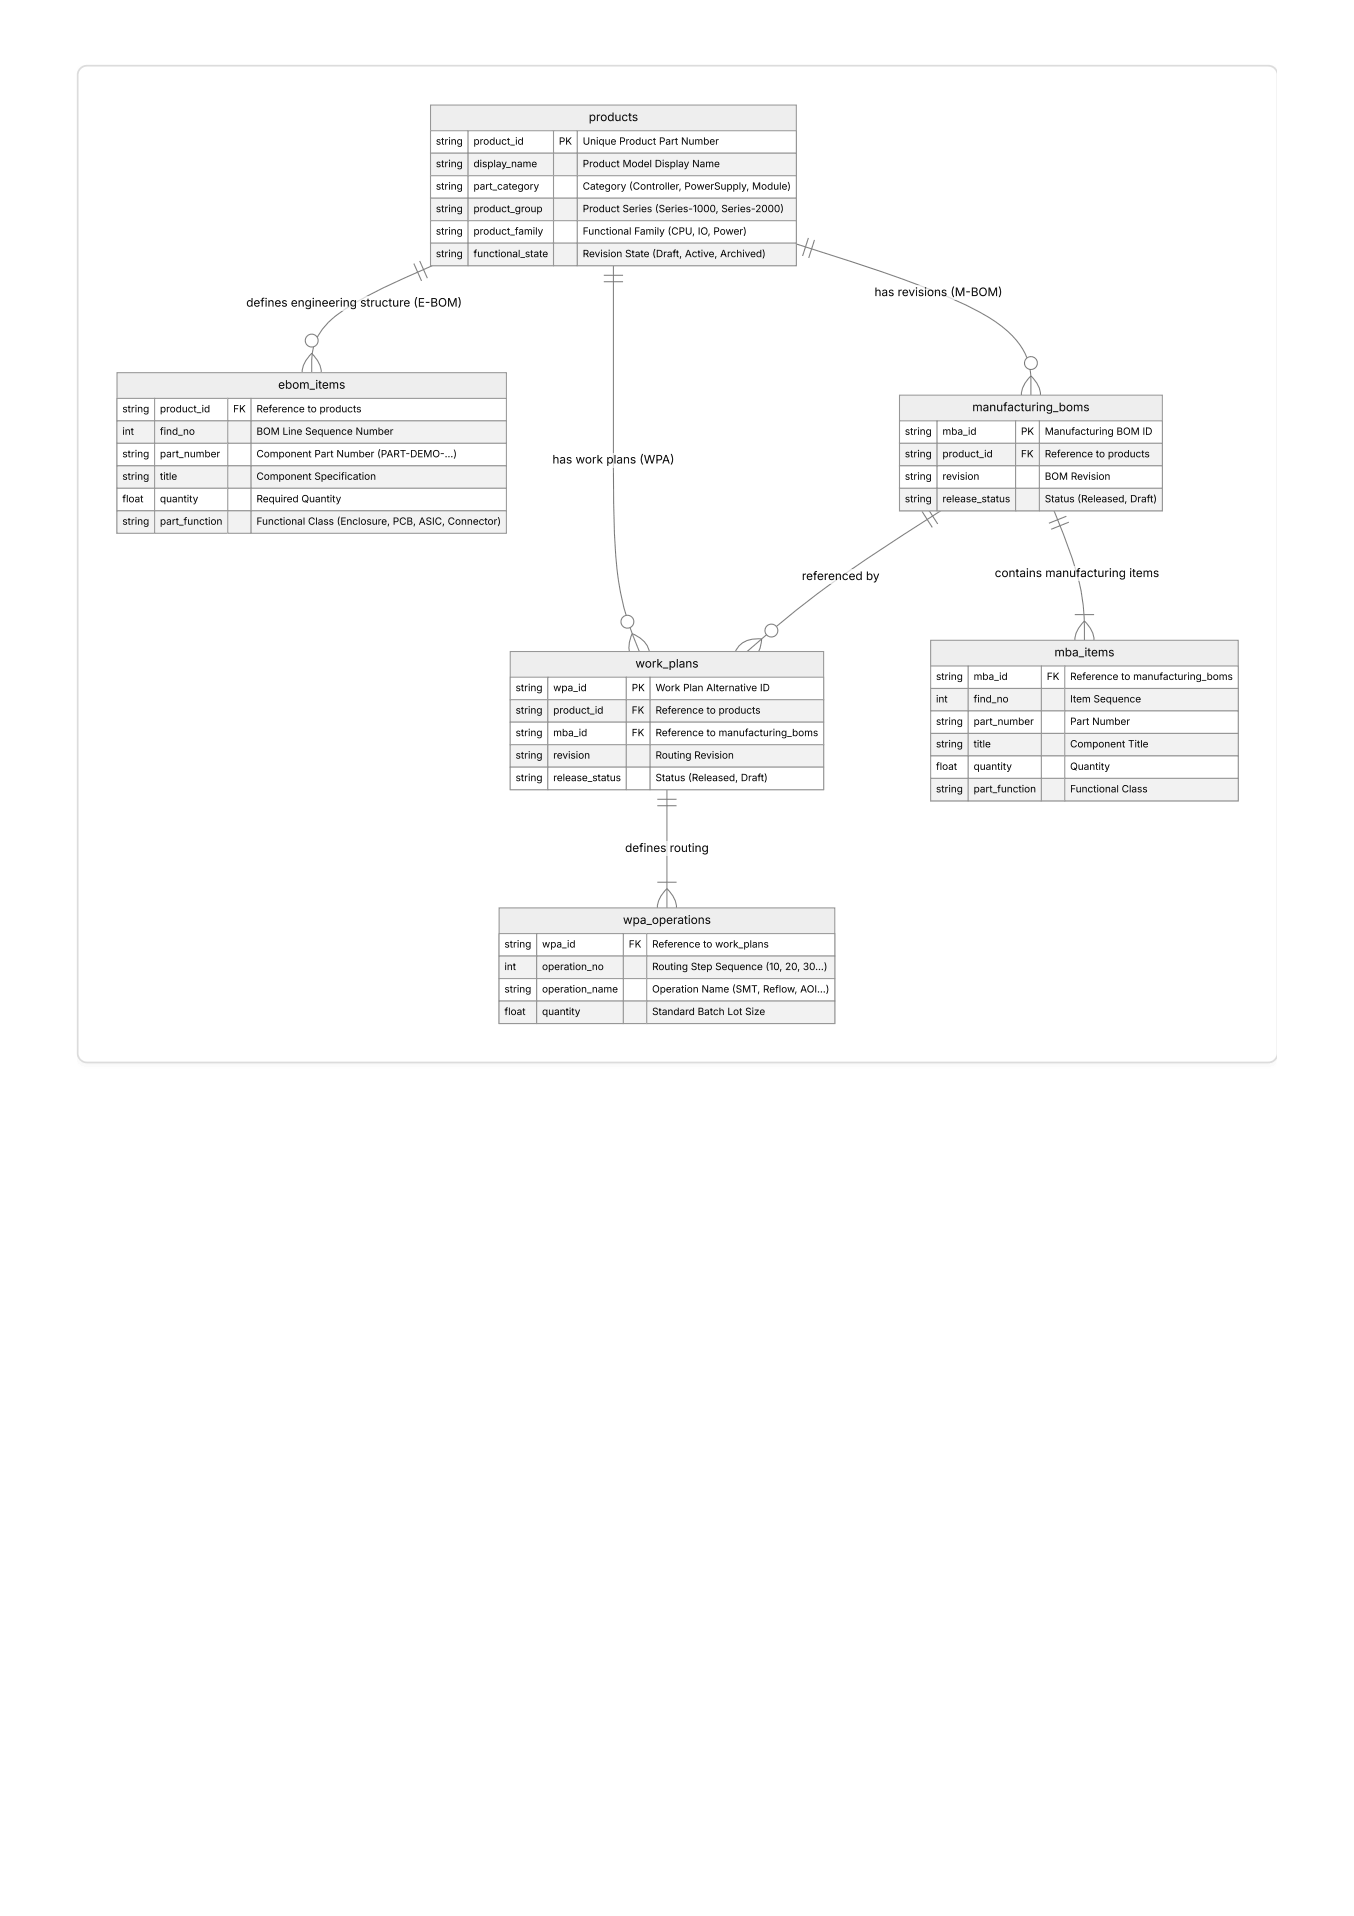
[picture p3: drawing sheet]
<svg xmlns="http://www.w3.org/2000/svg" width="210mm" height="297mm" viewBox="0 0 210 297" stroke-linecap="round" stroke-linejoin="round" font-family="sans-serif">
<path d="M198 11.2l-.6-.8-.8-.2h-183.1a1.46 1.46 0 0 0-1.5 1.4v151.6a1.46 1.46 0 0 0 1.5 1.5h183.1l.8-.2 .6-.8" fill="none" stroke="#dadce0" stroke-width=".26"/>
<path d="M64.1 40.8l1.2 2.8M65 40.4l1.3 2.8M67 41.2a93.4 93.4 0 0 0-13.8 6.9 9.7 9.7 0 0 0-4.8 6.5l-.1 3.2" fill="none" stroke="#808080" stroke-width=".17"/>
<circle cx="48.3" cy="52.8" r="1" fill="#fff"/>
<g fill="none" stroke="#808080" stroke-width=".17">
<path d="M123.4 37.8l8.6 2.8a137.3 137.3 0 0 1 19.2 7.4 18.5 18.5 0 0 1 7 5.7 9.2 9.2 0 0 1 1.6 5.6v2M125.3 36.9l-.9 2.8M126.3 37.2l-.9 2.8M48.3 54.8a3.7 3.7 0 0 1 1.1 4.6l-1.1 1.4a3.7 3.7 0 0 1-1-4.7z"/>
<circle cx="48.3" cy="52.8" r="1"/>
</g>
<circle cx="159.8" cy="56.3" r="1" fill="#fff"/>
<g fill="none" stroke="#808080" stroke-width=".17">
<path d="M93.6 42.7h3M93.6 43.7h3M95.1 41.2v19.7a389.6 389.6 0 0 0 .4 26 42.4 42.4 0 0 0 3.6 14.1M159.8 58.3a3.7 3.7 0 0 1 1 4.6l-1 1.3a3.7 3.7 0 0 1-1-4.6z"/>
<circle cx="159.8" cy="56.3" r="1"/>
</g>
<circle cx="97.3" cy="96.4" r="1" fill="#fff"/>
<g fill="none" stroke="#808080" stroke-width=".17">
<path d="M142.9 79.3l1.6 2.5M143.8 78.7l1.6 2.5M145.8 79.2a258.8 258.8 0 0 0-22.8 15.8l-7.2 6M163.4 79.2l1.3 3.3a38.7 38.7 0 0 1 3.4 14.3v2.5M98 98.2a3.7 3.7 0 0 1 2.7 4l-.5 1.6a3.7 3.7 0 0 1-2.7-4zM165.3 80l-2.7 1.1M165.7 80.9l-2.8 1.1M166.6 95.3h3M168.1 96.3a3.7 3.7 0 0 1 1 4.6l-1 1.3a3.7 3.7 0 0 1-1-4.6z"/>
<circle cx="97.3" cy="96.4" r="1"/>
</g>
<circle cx="119.6" cy="97.7" r="1" fill="#fff"/>
<g fill="none" stroke="#808080" stroke-width=".17">
<path d="M114.6 100.1a4 4 0 0 1 3.5-1.1 3.7 3.7 0 0 1-2.9 3.9h-1.7a4.6 4.6 0 0 1 1.1-2.8zM101.9 136.8h3M101.9 123.9h3M101.9 124.9h3M103.4 122.4v18.3M103.4 137.8a3.7 3.7 0 0 1 1 4.6l-1 1.3a3.7 3.7 0 0 1-1-4.6z"/>
<circle cx="119.6" cy="97.7" r="1"/>
</g>
<path d="M66.7 16.3h56.7v24.9h-56.7z" fill="#eee"/>
<path d="M66.7 16.3h56.7v24.9h-56.7z" fill="none" stroke="#999" stroke-width=".17"/>
<path d="M66.7 20.3h5.9v3.5h-5.9z" fill="#fff"/>
<path d="M66.7 20.3h5.9v3.5h-5.9z" fill="none" stroke="#999" stroke-width=".17"/>
<path d="M72.6 20.3h13.2v3.5h-13.2z" fill="#fff"/>
<path d="M72.6 20.3h13.2v3.5h-13.2z" fill="none" stroke="#999" stroke-width=".17"/>
<path d="M85.8 20.3h3.7v3.5h-3.7z" fill="#fff"/>
<path d="M85.8 20.3h3.7v3.5h-3.7z" fill="none" stroke="#999" stroke-width=".17"/>
<path d="M89.5 20.3h33.9v3.5h-33.9z" fill="#fff"/>
<path d="M89.5 20.3h33.9v3.5h-33.9z" fill="none" stroke="#999" stroke-width=".17"/>
<path d="M66.7 23.8h5.9v3.4h-5.9z" fill="#f2f2f2"/>
<path d="M66.7 23.8h5.9v3.4h-5.9z" fill="none" stroke="#999" stroke-width=".17"/>
<path d="M72.6 23.8h13.2v3.4h-13.2z" fill="#f2f2f2"/>
<path d="M72.6 23.8h13.2v3.4h-13.2z" fill="none" stroke="#999" stroke-width=".17"/>
<path d="M85.8 23.8h3.7v3.4h-3.7z" fill="#f2f2f2"/>
<path d="M85.8 23.8h3.7v3.4h-3.7z" fill="none" stroke="#999" stroke-width=".17"/>
<path d="M89.5 23.8h33.9v3.4h-33.9z" fill="#f2f2f2"/>
<path d="M89.5 23.8h33.9v3.4h-33.9z" fill="none" stroke="#999" stroke-width=".17"/>
<path d="M66.7 27.2h5.9v3.5h-5.9z" fill="#fff"/>
<path d="M66.7 27.2h5.9v3.5h-5.9z" fill="none" stroke="#999" stroke-width=".17"/>
<path d="M72.6 27.2h13.2v3.5h-13.2z" fill="#fff"/>
<path d="M72.6 27.2h13.2v3.5h-13.2z" fill="none" stroke="#999" stroke-width=".17"/>
<path d="M85.8 27.2h3.7v3.5h-3.7z" fill="#fff"/>
<path d="M85.8 27.2h3.7v3.5h-3.7z" fill="none" stroke="#999" stroke-width=".17"/>
<path d="M89.5 27.2h33.9v3.5h-33.9z" fill="#fff"/>
<path d="M89.5 27.2h33.9v3.5h-33.9z" fill="none" stroke="#999" stroke-width=".17"/>
<path d="M66.7 30.7h5.9v3.5h-5.9z" fill="#f2f2f2"/>
<path d="M66.7 30.7h5.9v3.5h-5.9z" fill="none" stroke="#999" stroke-width=".17"/>
<path d="M72.6 30.7h13.2v3.5h-13.2z" fill="#f2f2f2"/>
<path d="M72.6 30.7h13.2v3.5h-13.2z" fill="none" stroke="#999" stroke-width=".17"/>
<path d="M85.8 30.7h3.7v3.5h-3.7z" fill="#f2f2f2"/>
<path d="M85.8 30.7h3.7v3.5h-3.7z" fill="none" stroke="#999" stroke-width=".17"/>
<path d="M89.5 30.7h33.9v3.5h-33.9z" fill="#f2f2f2"/>
<path d="M89.5 30.7h33.9v3.5h-33.9z" fill="none" stroke="#999" stroke-width=".17"/>
<path d="M66.7 34.2h5.9v3.5h-5.9z" fill="#fff"/>
<path d="M66.7 34.2h5.9v3.5h-5.9z" fill="none" stroke="#999" stroke-width=".17"/>
<path d="M72.6 34.2h13.2v3.5h-13.2z" fill="#fff"/>
<path d="M72.6 34.2h13.2v3.5h-13.2z" fill="none" stroke="#999" stroke-width=".17"/>
<path d="M85.8 34.2h3.7v3.5h-3.7z" fill="#fff"/>
<path d="M85.8 34.2h3.7v3.5h-3.7z" fill="none" stroke="#999" stroke-width=".17"/>
<path d="M89.5 34.2h33.9v3.5h-33.9z" fill="#fff"/>
<path d="M89.5 34.2h33.9v3.5h-33.9z" fill="none" stroke="#999" stroke-width=".17"/>
<path d="M66.7 37.7h5.9v3.5h-5.9z" fill="#f2f2f2"/>
<path d="M66.7 37.7h5.9v3.5h-5.9z" fill="none" stroke="#999" stroke-width=".17"/>
<path d="M72.6 37.7h13.2v3.5h-13.2z" fill="#f2f2f2"/>
<path d="M72.6 37.7h13.2v3.5h-13.2z" fill="none" stroke="#999" stroke-width=".17"/>
<path d="M85.8 37.7h3.7v3.5h-3.7z" fill="#f2f2f2"/>
<path d="M85.8 37.7h3.7v3.5h-3.7z" fill="none" stroke="#999" stroke-width=".17"/>
<path d="M89.5 37.7h33.9v3.5h-33.9z" fill="#f2f2f2"/>
<path d="M89.5 37.7h33.9v3.5h-33.9z" fill="none" stroke="#999" stroke-width=".17"/>
<path d="M18.1 57.8h60.4v24.9h-60.4z" fill="#eee"/>
<path d="M18.1 57.8h60.4v24.9h-60.4z" fill="none" stroke="#999" stroke-width=".17"/>
<path d="M18.1 61.8h5.9v3.4h-5.9z" fill="#fff"/>
<path d="M18.1 61.8h5.9v3.4h-5.9z" fill="none" stroke="#999" stroke-width=".17"/>
<path d="M24 61.8h11.3v3.4h-11.3z" fill="#fff"/>
<path d="M24 61.8h11.3v3.4h-11.3z" fill="none" stroke="#999" stroke-width=".17"/>
<path d="M35.3 61.8h3.6v3.4h-3.6z" fill="#fff"/>
<path d="M35.3 61.8h3.6v3.4h-3.6z" fill="none" stroke="#999" stroke-width=".17"/>
<path d="M38.9 61.8h39.6v3.4h-39.6z" fill="#fff"/>
<path d="M38.9 61.8h39.6v3.4h-39.6z" fill="none" stroke="#999" stroke-width=".17"/>
<path d="M18.1 65.2h5.9v3.5h-5.9z" fill="#f2f2f2"/>
<path d="M18.1 65.2h5.9v3.5h-5.9z" fill="none" stroke="#999" stroke-width=".17"/>
<path d="M24 65.2h11.3v3.5h-11.3z" fill="#f2f2f2"/>
<path d="M24 65.2h11.3v3.5h-11.3z" fill="none" stroke="#999" stroke-width=".17"/>
<path d="M35.3 65.2h3.6v3.5h-3.6z" fill="#f2f2f2"/>
<path d="M35.3 65.2h3.6v3.5h-3.6z" fill="none" stroke="#999" stroke-width=".17"/>
<path d="M38.9 65.2h39.6v3.5h-39.6z" fill="#f2f2f2"/>
<path d="M38.9 65.2h39.6v3.5h-39.6z" fill="none" stroke="#999" stroke-width=".17"/>
<path d="M18.1 68.7h5.9v3.5h-5.9z" fill="#fff"/>
<path d="M18.1 68.7h5.9v3.5h-5.9z" fill="none" stroke="#999" stroke-width=".17"/>
<path d="M24 68.7h11.3v3.5h-11.3z" fill="#fff"/>
<path d="M24 68.7h11.3v3.5h-11.3z" fill="none" stroke="#999" stroke-width=".17"/>
<path d="M35.3 68.7h3.6v3.5h-3.6z" fill="#fff"/>
<path d="M35.3 68.7h3.6v3.5h-3.6z" fill="none" stroke="#999" stroke-width=".17"/>
<path d="M38.9 68.7h39.6v3.5h-39.6z" fill="#fff"/>
<path d="M38.9 68.7h39.6v3.5h-39.6z" fill="none" stroke="#999" stroke-width=".17"/>
<path d="M18.1 72.2h5.9v3.5h-5.9z" fill="#f2f2f2"/>
<path d="M18.1 72.2h5.9v3.5h-5.9z" fill="none" stroke="#999" stroke-width=".17"/>
<path d="M24 72.2h11.3v3.5h-11.3z" fill="#f2f2f2"/>
<path d="M24 72.2h11.3v3.5h-11.3z" fill="none" stroke="#999" stroke-width=".17"/>
<path d="M35.3 72.2h3.6v3.5h-3.6z" fill="#f2f2f2"/>
<path d="M35.3 72.2h3.6v3.5h-3.6z" fill="none" stroke="#999" stroke-width=".17"/>
<path d="M38.9 72.2h39.6v3.5h-39.6z" fill="#f2f2f2"/>
<path d="M38.9 72.2h39.6v3.5h-39.6z" fill="none" stroke="#999" stroke-width=".17"/>
<path d="M18.1 75.7h5.9v3.5h-5.9z" fill="#fff"/>
<path d="M18.1 75.7h5.9v3.5h-5.9z" fill="none" stroke="#999" stroke-width=".17"/>
<path d="M24 75.7h11.3v3.5h-11.3z" fill="#fff"/>
<path d="M24 75.7h11.3v3.5h-11.3z" fill="none" stroke="#999" stroke-width=".17"/>
<path d="M35.3 75.7h3.6v3.5h-3.6z" fill="#fff"/>
<path d="M35.3 75.7h3.6v3.5h-3.6z" fill="none" stroke="#999" stroke-width=".17"/>
<path d="M38.9 75.7h39.6v3.5h-39.6z" fill="#fff"/>
<path d="M38.9 75.7h39.6v3.5h-39.6z" fill="none" stroke="#999" stroke-width=".17"/>
<path d="M18.1 79.2h5.9v3.5h-5.9z" fill="#f2f2f2"/>
<path d="M18.1 79.2h5.9v3.5h-5.9z" fill="none" stroke="#999" stroke-width=".17"/>
<path d="M24 79.2h11.3v3.5h-11.3z" fill="#f2f2f2"/>
<path d="M24 79.2h11.3v3.5h-11.3z" fill="none" stroke="#999" stroke-width=".17"/>
<path d="M35.3 79.2h3.6v3.5h-3.6z" fill="#f2f2f2"/>
<path d="M35.3 79.2h3.6v3.5h-3.6z" fill="none" stroke="#999" stroke-width=".17"/>
<path d="M38.9 79.2h39.6v3.5h-39.6z" fill="#f2f2f2"/>
<path d="M38.9 79.2h39.6v3.5h-39.6z" fill="none" stroke="#999" stroke-width=".17"/>
<path d="M139.4 61.3h40.8v17.9h-40.8z" fill="#eee"/>
<path d="M139.4 61.3h40.8v17.9h-40.8z" fill="none" stroke="#999" stroke-width=".17"/>
<path d="M139.4 65.2h5.9v3.5h-5.9z" fill="#fff"/>
<path d="M139.4 65.2h5.9v3.5h-5.9z" fill="none" stroke="#999" stroke-width=".17"/>
<path d="M145.3 65.2h12.1v3.5h-12.1z" fill="#fff"/>
<path d="M145.3 65.2h12.1v3.5h-12.1z" fill="none" stroke="#999" stroke-width=".17"/>
<path d="M157.4 65.2h3.7v3.5h-3.7z" fill="#fff"/>
<path d="M157.4 65.2h3.7v3.5h-3.7z" fill="none" stroke="#999" stroke-width=".17"/>
<path d="M161.1 65.2h19.1v3.5h-19.1z" fill="#fff"/>
<path d="M161.1 65.2h19.1v3.5h-19.1z" fill="none" stroke="#999" stroke-width=".17"/>
<path d="M139.4 68.7h5.9v3.5h-5.9z" fill="#f2f2f2"/>
<path d="M139.4 68.7h5.9v3.5h-5.9z" fill="none" stroke="#999" stroke-width=".17"/>
<path d="M145.3 68.7h12.1v3.5h-12.1z" fill="#f2f2f2"/>
<path d="M145.3 68.7h12.1v3.5h-12.1z" fill="none" stroke="#999" stroke-width=".17"/>
<path d="M157.4 68.7h3.7v3.5h-3.7z" fill="#f2f2f2"/>
<path d="M157.4 68.7h3.7v3.5h-3.7z" fill="none" stroke="#999" stroke-width=".17"/>
<path d="M161.1 68.7h19.1v3.5h-19.1z" fill="#f2f2f2"/>
<path d="M161.1 68.7h19.1v3.5h-19.1z" fill="none" stroke="#999" stroke-width=".17"/>
<path d="M139.4 72.2h5.9v3.5h-5.9z" fill="#fff"/>
<path d="M139.4 72.2h5.9v3.5h-5.9z" fill="none" stroke="#999" stroke-width=".17"/>
<path d="M145.3 72.2h12.1v3.5h-12.1z" fill="#fff"/>
<path d="M145.3 72.2h12.1v3.5h-12.1z" fill="none" stroke="#999" stroke-width=".17"/>
<path d="M157.4 72.2h3.7v3.5h-3.7z" fill="#fff"/>
<path d="M157.4 72.2h3.7v3.5h-3.7z" fill="none" stroke="#999" stroke-width=".17"/>
<path d="M161.1 72.2h19.1v3.5h-19.1z" fill="#fff"/>
<path d="M161.1 72.2h19.1v3.5h-19.1z" fill="none" stroke="#999" stroke-width=".17"/>
<path d="M139.4 75.7h5.9v3.5h-5.9z" fill="#f2f2f2"/>
<path d="M139.4 75.7h5.9v3.5h-5.9z" fill="none" stroke="#999" stroke-width=".17"/>
<path d="M145.3 75.7h12.1v3.5h-12.1z" fill="#f2f2f2"/>
<path d="M145.3 75.7h12.1v3.5h-12.1z" fill="none" stroke="#999" stroke-width=".17"/>
<path d="M157.4 75.7h3.7v3.5h-3.7z" fill="#f2f2f2"/>
<path d="M157.4 75.7h3.7v3.5h-3.7z" fill="none" stroke="#999" stroke-width=".17"/>
<path d="M161.1 75.7h19.1v3.5h-19.1z" fill="#f2f2f2"/>
<path d="M161.1 75.7h19.1v3.5h-19.1z" fill="none" stroke="#999" stroke-width=".17"/>
<path d="M79.1 101h48.6v21.4h-48.6z" fill="#eee"/>
<path d="M79.1 101h48.6v21.4h-48.6z" fill="none" stroke="#999" stroke-width=".17"/>
<path d="M79.1 105h5.8v3.5h-5.8z" fill="#fff"/>
<path d="M79.1 105h5.8v3.5h-5.8z" fill="none" stroke="#999" stroke-width=".17"/>
<path d="M84.9 105h12.2v3.5h-12.2z" fill="#fff"/>
<path d="M84.9 105h12.2v3.5h-12.2z" fill="none" stroke="#999" stroke-width=".17"/>
<path d="M97.1 105h3.7v3.5h-3.7z" fill="#fff"/>
<path d="M97.1 105h3.7v3.5h-3.7z" fill="none" stroke="#999" stroke-width=".17"/>
<path d="M100.8 105h26.9v3.5h-26.9z" fill="#fff"/>
<path d="M100.8 105h26.9v3.5h-26.9z" fill="none" stroke="#999" stroke-width=".17"/>
<path d="M79.1 108.5h5.8v3.5h-5.8z" fill="#f2f2f2"/>
<path d="M79.1 108.5h5.8v3.5h-5.8z" fill="none" stroke="#999" stroke-width=".17"/>
<path d="M84.9 108.5h12.2v3.5h-12.2z" fill="#f2f2f2"/>
<path d="M84.9 108.5h12.2v3.5h-12.2z" fill="none" stroke="#999" stroke-width=".17"/>
<path d="M97.1 108.5h3.7v3.5h-3.7z" fill="#f2f2f2"/>
<path d="M97.1 108.5h3.7v3.5h-3.7z" fill="none" stroke="#999" stroke-width=".17"/>
<path d="M100.8 108.5h26.9v3.5h-26.9z" fill="#f2f2f2"/>
<path d="M100.8 108.5h26.9v3.5h-26.9z" fill="none" stroke="#999" stroke-width=".17"/>
<path d="M79.1 112h5.8v3.4h-5.8z" fill="#fff"/>
<path d="M79.1 112h5.8v3.4h-5.8z" fill="none" stroke="#999" stroke-width=".17"/>
<path d="M84.9 112h12.2v3.4h-12.2z" fill="#fff"/>
<path d="M84.9 112h12.2v3.4h-12.2z" fill="none" stroke="#999" stroke-width=".17"/>
<path d="M97.1 112h3.7v3.4h-3.7z" fill="#fff"/>
<path d="M97.1 112h3.7v3.4h-3.7z" fill="none" stroke="#999" stroke-width=".17"/>
<path d="M100.8 112h26.9v3.4h-26.9z" fill="#fff"/>
<path d="M100.8 112h26.9v3.4h-26.9z" fill="none" stroke="#999" stroke-width=".17"/>
<path d="M79.1 115.4h5.8v3.5h-5.8z" fill="#f2f2f2"/>
<path d="M79.1 115.4h5.8v3.5h-5.8z" fill="none" stroke="#999" stroke-width=".17"/>
<path d="M84.9 115.4h12.2v3.5h-12.2z" fill="#f2f2f2"/>
<path d="M84.9 115.4h12.2v3.5h-12.2z" fill="none" stroke="#999" stroke-width=".17"/>
<path d="M97.1 115.4h3.7v3.5h-3.7z" fill="#f2f2f2"/>
<path d="M97.1 115.4h3.7v3.5h-3.7z" fill="none" stroke="#999" stroke-width=".17"/>
<path d="M100.8 115.4h26.9v3.5h-26.9z" fill="#f2f2f2"/>
<path d="M100.8 115.4h26.9v3.5h-26.9z" fill="none" stroke="#999" stroke-width=".17"/>
<path d="M79.1 118.9h5.8v3.5h-5.8z" fill="#fff"/>
<path d="M79.1 118.9h5.8v3.5h-5.8z" fill="none" stroke="#999" stroke-width=".17"/>
<path d="M84.9 118.9h12.2v3.5h-12.2z" fill="#fff"/>
<path d="M84.9 118.9h12.2v3.5h-12.2z" fill="none" stroke="#999" stroke-width=".17"/>
<path d="M97.1 118.9h3.7v3.5h-3.7z" fill="#fff"/>
<path d="M97.1 118.9h3.7v3.5h-3.7z" fill="none" stroke="#999" stroke-width=".17"/>
<path d="M100.8 118.9h26.9v3.5h-26.9z" fill="#fff"/>
<path d="M100.8 118.9h26.9v3.5h-26.9z" fill="none" stroke="#999" stroke-width=".17"/>
<path d="M144.3 99.3h47.6v24.9h-47.6z" fill="#eee"/>
<path d="M144.3 99.3h47.6v24.9h-47.6z" fill="none" stroke="#999" stroke-width=".17"/>
<path d="M144.3 103.2h5.8v3.5h-5.8z" fill="#fff"/>
<path d="M144.3 103.2h5.8v3.5h-5.8z" fill="none" stroke="#999" stroke-width=".17"/>
<path d="M150.1 103.2h11.3v3.5h-11.3z" fill="#fff"/>
<path d="M150.1 103.2h11.3v3.5h-11.3z" fill="none" stroke="#999" stroke-width=".17"/>
<path d="M161.4 103.2h3.7v3.5h-3.7z" fill="#fff"/>
<path d="M161.4 103.2h3.7v3.5h-3.7z" fill="none" stroke="#999" stroke-width=".17"/>
<path d="M165.1 103.2h26.8v3.5h-26.8z" fill="#fff"/>
<path d="M165.1 103.2h26.8v3.5h-26.8z" fill="none" stroke="#999" stroke-width=".17"/>
<path d="M144.3 106.7h5.8v3.5h-5.8z" fill="#f2f2f2"/>
<path d="M144.3 106.7h5.8v3.5h-5.8z" fill="none" stroke="#999" stroke-width=".17"/>
<path d="M150.1 106.7h11.3v3.5h-11.3z" fill="#f2f2f2"/>
<path d="M150.1 106.7h11.3v3.5h-11.3z" fill="none" stroke="#999" stroke-width=".17"/>
<path d="M161.4 106.7h3.7v3.5h-3.7z" fill="#f2f2f2"/>
<path d="M161.4 106.7h3.7v3.5h-3.7z" fill="none" stroke="#999" stroke-width=".17"/>
<path d="M165.1 106.7h26.8v3.5h-26.8z" fill="#f2f2f2"/>
<path d="M165.1 106.7h26.8v3.5h-26.8z" fill="none" stroke="#999" stroke-width=".17"/>
<path d="M144.3 110.2h5.8v3.5h-5.8z" fill="#fff"/>
<path d="M144.3 110.2h5.8v3.5h-5.8z" fill="none" stroke="#999" stroke-width=".17"/>
<path d="M150.1 110.2h11.3v3.5h-11.3z" fill="#fff"/>
<path d="M150.1 110.2h11.3v3.5h-11.3z" fill="none" stroke="#999" stroke-width=".17"/>
<path d="M161.4 110.2h3.7v3.5h-3.7z" fill="#fff"/>
<path d="M161.4 110.2h3.7v3.5h-3.7z" fill="none" stroke="#999" stroke-width=".17"/>
<path d="M165.1 110.2h26.8v3.5h-26.8z" fill="#fff"/>
<path d="M165.1 110.2h26.8v3.5h-26.8z" fill="none" stroke="#999" stroke-width=".17"/>
<path d="M144.3 113.7h5.8v3.5h-5.8z" fill="#f2f2f2"/>
<path d="M144.3 113.7h5.8v3.5h-5.8z" fill="none" stroke="#999" stroke-width=".17"/>
<path d="M150.1 113.7h11.3v3.5h-11.3z" fill="#f2f2f2"/>
<path d="M150.1 113.7h11.3v3.5h-11.3z" fill="none" stroke="#999" stroke-width=".17"/>
<path d="M161.4 113.7h3.7v3.5h-3.7z" fill="#f2f2f2"/>
<path d="M161.4 113.7h3.7v3.5h-3.7z" fill="none" stroke="#999" stroke-width=".17"/>
<path d="M165.1 113.7h26.8v3.5h-26.8z" fill="#f2f2f2"/>
<path d="M165.1 113.7h26.8v3.5h-26.8z" fill="none" stroke="#999" stroke-width=".17"/>
<path d="M144.3 117.2h5.8v3.5h-5.8z" fill="#fff"/>
<path d="M144.3 117.2h5.8v3.5h-5.8z" fill="none" stroke="#999" stroke-width=".17"/>
<path d="M150.1 117.2h11.3v3.5h-11.3z" fill="#fff"/>
<path d="M150.1 117.2h11.3v3.5h-11.3z" fill="none" stroke="#999" stroke-width=".17"/>
<path d="M161.4 117.2h3.7v3.5h-3.7z" fill="#fff"/>
<path d="M161.4 117.2h3.7v3.5h-3.7z" fill="none" stroke="#999" stroke-width=".17"/>
<path d="M165.1 117.2h26.8v3.5h-26.8z" fill="#fff"/>
<path d="M165.1 117.2h26.8v3.5h-26.8z" fill="none" stroke="#999" stroke-width=".17"/>
<path d="M144.3 120.7h5.8v3.5h-5.8z" fill="#f2f2f2"/>
<path d="M144.3 120.7h5.8v3.5h-5.8z" fill="none" stroke="#999" stroke-width=".17"/>
<path d="M150.1 120.7h11.3v3.5h-11.3z" fill="#f2f2f2"/>
<path d="M150.1 120.7h11.3v3.5h-11.3z" fill="none" stroke="#999" stroke-width=".17"/>
<path d="M161.4 120.7h3.7v3.5h-3.7z" fill="#f2f2f2"/>
<path d="M161.4 120.7h3.7v3.5h-3.7z" fill="none" stroke="#999" stroke-width=".17"/>
<path d="M165.1 120.7h26.8v3.5h-26.8z" fill="#f2f2f2"/>
<path d="M165.1 120.7h26.8v3.5h-26.8z" fill="none" stroke="#999" stroke-width=".17"/>
<path d="M77.4 140.7h52v18h-52z" fill="#eee"/>
<path d="M77.4 140.7h52v18h-52z" fill="none" stroke="#999" stroke-width=".17"/>
<path d="M77.4 144.7h5.8v3.5h-5.8z" fill="#fff"/>
<path d="M77.4 144.7h5.8v3.5h-5.8z" fill="none" stroke="#999" stroke-width=".17"/>
<path d="M83.2 144.7h13.4v3.5h-13.4z" fill="#fff"/>
<path d="M83.2 144.7h13.4v3.5h-13.4z" fill="none" stroke="#999" stroke-width=".17"/>
<path d="M96.6 144.7h3.7v3.5h-3.7z" fill="#fff"/>
<path d="M96.6 144.7h3.7v3.5h-3.7z" fill="none" stroke="#999" stroke-width=".17"/>
<path d="M100.3 144.7h29.1v3.5h-29.1z" fill="#fff"/>
<path d="M100.3 144.7h29.1v3.5h-29.1z" fill="none" stroke="#999" stroke-width=".17"/>
<path d="M77.4 148.2h5.8v3.5h-5.8z" fill="#f2f2f2"/>
<path d="M77.4 148.2h5.8v3.5h-5.8z" fill="none" stroke="#999" stroke-width=".17"/>
<path d="M83.2 148.2h13.4v3.5h-13.4z" fill="#f2f2f2"/>
<path d="M83.2 148.2h13.4v3.5h-13.4z" fill="none" stroke="#999" stroke-width=".17"/>
<path d="M96.6 148.2h3.7v3.5h-3.7z" fill="#f2f2f2"/>
<path d="M96.6 148.2h3.7v3.5h-3.7z" fill="none" stroke="#999" stroke-width=".17"/>
<path d="M100.3 148.2h29.1v3.5h-29.1z" fill="#f2f2f2"/>
<path d="M100.3 148.2h29.1v3.5h-29.1z" fill="none" stroke="#999" stroke-width=".17"/>
<path d="M77.4 151.7h5.8v3.5h-5.8z" fill="#fff"/>
<path d="M77.4 151.7h5.8v3.5h-5.8z" fill="none" stroke="#999" stroke-width=".17"/>
<path d="M83.2 151.7h13.4v3.5h-13.4z" fill="#fff"/>
<path d="M83.2 151.7h13.4v3.5h-13.4z" fill="none" stroke="#999" stroke-width=".17"/>
<path d="M96.6 151.7h3.7v3.5h-3.7z" fill="#fff"/>
<path d="M96.6 151.7h3.7v3.5h-3.7z" fill="none" stroke="#999" stroke-width=".17"/>
<path d="M100.3 151.7h29.1v3.5h-29.1z" fill="#fff"/>
<path d="M100.3 151.7h29.1v3.5h-29.1z" fill="none" stroke="#999" stroke-width=".17"/>
<path d="M77.4 155.2h5.8v3.5h-5.8z" fill="#f2f2f2"/>
<path d="M77.4 155.2h5.8v3.5h-5.8z" fill="none" stroke="#999" stroke-width=".17"/>
<path d="M83.2 155.2h13.4v3.5h-13.4z" fill="#f2f2f2"/>
<path d="M83.2 155.2h13.4v3.5h-13.4z" fill="none" stroke="#999" stroke-width=".17"/>
<path d="M96.6 155.2h3.7v3.5h-3.7z" fill="#f2f2f2"/>
<path d="M96.6 155.2h3.7v3.5h-3.7z" fill="none" stroke="#999" stroke-width=".17"/>
<path d="M100.3 155.2h29.1v3.5h-29.1z" fill="#f2f2f2"/>
<path d="M100.3 155.2h29.1v3.5h-29.1z" fill="none" stroke="#999" stroke-width=".17"/>
<g fill="#fff">
<path d="M38.2 45.9h33.4v2.3h-33.4z"/>
<path d="M135.6 44.2h19.8v2.4h-19.8z"/>
<path d="M85.6 70.2h19v2.3h-19z"/>
<path d="M154.2 87.8h25.5v2.3h-25.5z"/>
<path d="M124.3 88.3h12v2.3h-12z"/>
<path d="M96.9 130.4h13v2.3h-13z"/>
</g>
<g font-size="1.8">
<text x="91.3" y="18.8">products</text>
<text x="38.2" y="47.5">defines engineering structure (E-BOM)</text>
<text x="135.6" y="45.9">has revisions (M-BOM)</text>
<text x="43.1" y="60.3">ebom_items</text>
<text x="150.7" y="63.7">manufacturing_boms</text>
<text x="85.6" y="71.9">has work plans (WPA)</text>
<text x="124.3" y="89.9">referenced by</text>
<text x="154.2" y="89.4">contains manufacturing items</text>
<text x="163.5" y="101.7">mba_items</text>
<text x="98.5" y="103.5">work_plans</text>
<text x="96.9" y="132.1">defines routing</text>
<text x="96.6" y="143.2">wpa_operations</text>
</g>
<g font-size="1.6">
<text x="67.6" y="22.4">string</text>
<text x="73.4" y="22.4">product_id</text>
<text x="86.6" y="22.4">PK</text>
<text x="90.3" y="22.4">Unique Product Part Number</text>
<text x="67.6" y="25.9">string</text>
<text x="67.6" y="29.4">string</text>
<text x="73.4" y="25.9">display_name</text>
<text x="73.4" y="29.4">part_category</text>
<text x="90.3" y="25.9">Product Model Display Name</text>
<text x="90.3" y="29.4">Category (Controller, PowerSupply, Module)</text>
<text x="67.6" y="32.9">string</text>
<text x="73.4" y="32.9">product_group</text>
<text x="90.3" y="32.9">Product Series (Series-1000, Series-2000)</text>
<text x="67.6" y="36.4">string</text>
<text x="67.6" y="39.9">string</text>
<text x="73.4" y="36.4">product_family</text>
<text x="73.4" y="39.9">functional_state</text>
<text x="90.3" y="36.4">Functional Family (CPU, IO, Power)</text>
<text x="90.3" y="39.9">Revision State (Draft, Active, Archived)</text>
<text x="19" y="63.9">string</text>
<text x="24.8" y="63.9">product_id</text>
<text x="36.1" y="63.9">FK</text>
<text x="39.8" y="63.9">Reference to products</text>
<text x="19" y="67.4">int</text>
<text x="19" y="70.9">string</text>
<text x="24.8" y="67.4">find_no</text>
<text x="24.8" y="70.9">part_number</text>
<text x="39.8" y="67.4">BOM Line Sequence Number</text>
<text x="39.8" y="70.9">Component Part Number (PART-DEMO-...)</text>
<text x="140.3" y="67.4">string</text>
<text x="140.3" y="70.9">string</text>
<text x="146.1" y="67.4">mba_id</text>
<text x="146.1" y="70.9">product_id</text>
<text x="158.3" y="67.4">PK</text>
<text x="158.3" y="70.9">FK</text>
<text x="162" y="67.4">Manufacturing BOM ID</text>
<text x="162" y="70.9">Reference to products</text>
<text x="19" y="74.4">string</text>
<text x="19" y="77.9">float</text>
<text x="24.8" y="74.4">title</text>
<text x="24.8" y="77.9">quantity</text>
<text x="39.8" y="74.4">Component Specification</text>
<text x="39.8" y="77.9">Required Quantity</text>
<text x="140.3" y="74.4">string</text>
<text x="140.3" y="77.9">string</text>
<text x="146.1" y="74.4">revision</text>
<text x="146.1" y="77.9">release_status</text>
<text x="162" y="74.4">BOM Revision</text>
<text x="162" y="77.9">Status (Released, Draft)</text>
<text x="19" y="81.3">string</text>
<text x="24.8" y="81.3">part_function</text>
<text x="39.8" y="81.3">Functional Class (Enclosure, PCB, ASIC, Connector)</text>
<text x="79.9" y="107.1">string</text>
<text x="85.8" y="107.1">wpa_id</text>
<text x="97.9" y="107.1">PK</text>
<text x="101.6" y="107.1">Work Plan Alternative ID</text>
<text x="145.1" y="105.4">string</text>
<text x="150.9" y="105.4">mba_id</text>
<text x="162.3" y="105.4">FK</text>
<text x="165.9" y="105.4">Reference to manufacturing_boms</text>
<text x="79.9" y="110.6">string</text>
<text x="85.8" y="110.6">product_id</text>
<text x="97.9" y="110.6">FK</text>
<text x="101.6" y="110.6">Reference to products</text>
<text x="145.1" y="108.9">int</text>
<text x="145.1" y="112.4">string</text>
<text x="150.9" y="108.9">find_no</text>
<text x="150.9" y="112.4">part_number</text>
<text x="165.9" y="108.9">Item Sequence</text>
<text x="165.9" y="112.4">Part Number</text>
<text x="79.9" y="114.1">string</text>
<text x="79.9" y="117.6">string</text>
<text x="85.8" y="114.1">mba_id</text>
<text x="85.8" y="117.6">revision</text>
<text x="97.9" y="114.1">FK</text>
<text x="101.6" y="114.1">Reference to manufacturing_boms</text>
<text x="101.6" y="117.6">Routing Revision</text>
<text x="145.1" y="115.9">string</text>
<text x="145.1" y="119.3">float</text>
<text x="150.9" y="115.9">title</text>
<text x="150.9" y="119.3">quantity</text>
<text x="165.9" y="115.9">Component Title</text>
<text x="165.9" y="119.3">Quantity</text>
<text x="79.9" y="121.1">string</text>
<text x="85.8" y="121.1">release_status</text>
<text x="101.6" y="121.1">Status (Released, Draft)</text>
<text x="145.1" y="122.8">string</text>
<text x="150.9" y="122.8">part_function</text>
<text x="165.9" y="122.8">Functional Class</text>
<text x="78.2" y="146.9">string</text>
<text x="84" y="146.9">wpa_id</text>
<text x="97.5" y="146.9">FK</text>
<text x="101.1" y="146.9">Reference to work_plans</text>
<text x="78.2" y="150.4">int</text>
<text x="78.2" y="153.9">string</text>
<text x="84" y="150.4">operation_no</text>
<text x="84" y="153.9">operation_name</text>
<text x="101.1" y="150.4">Routing Step Sequence (10, 20, 30...)</text>
<text x="101.1" y="153.9">Operation Name (SMT, Reflow, AOI...)</text>
<text x="78.2" y="157.3">float</text>
<text x="84" y="157.3">quantity</text>
<text x="101.1" y="157.3">Standard Batch Lot Size</text>
</g>
</svg>
